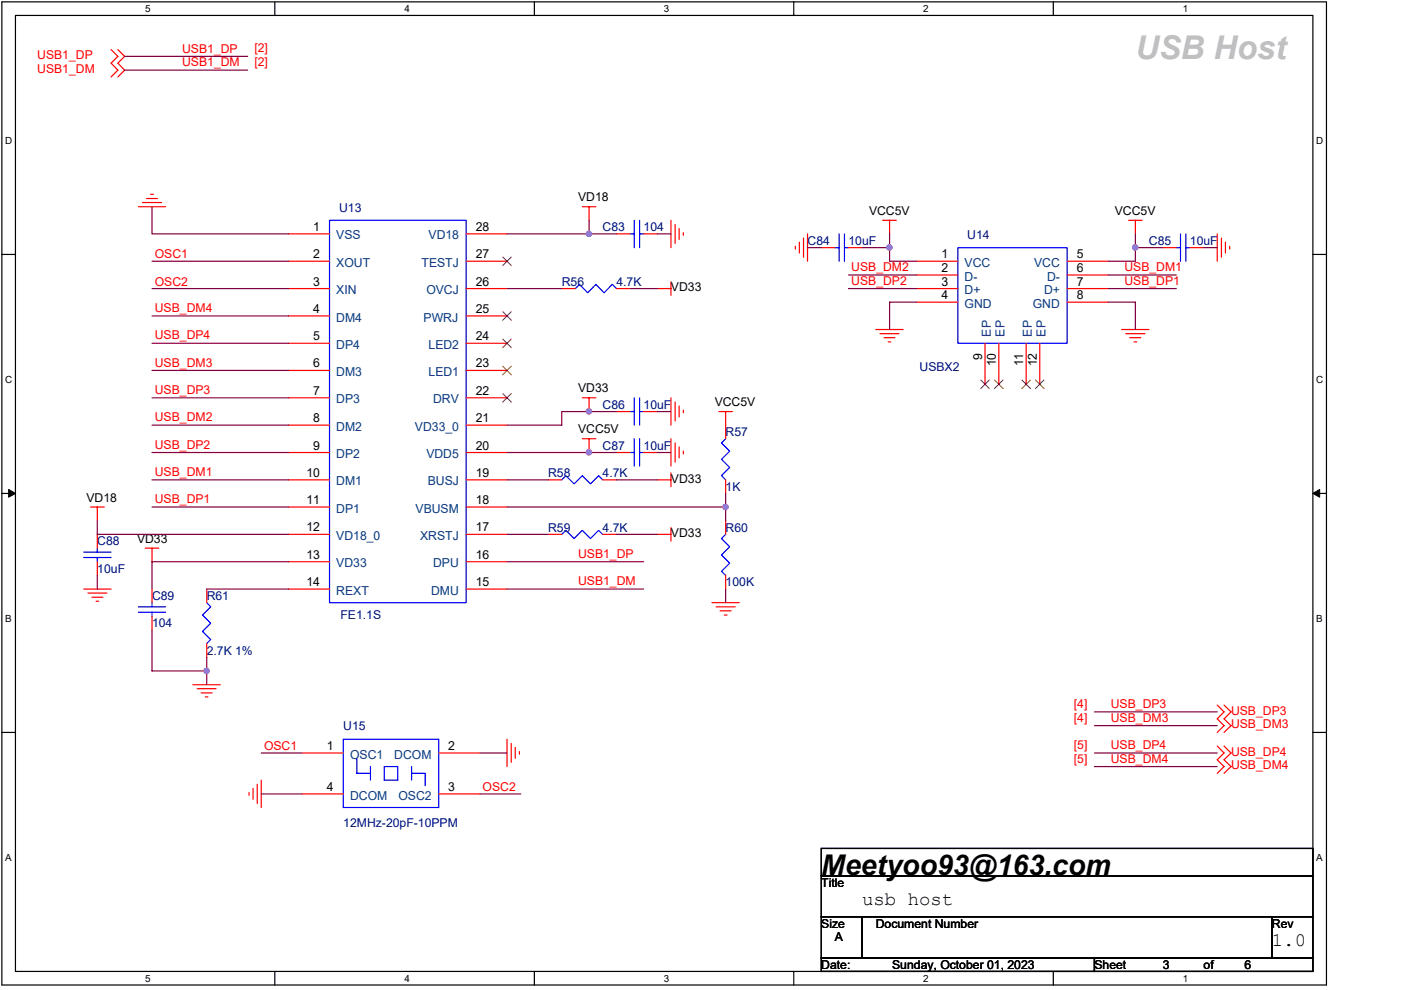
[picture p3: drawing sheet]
<svg xmlns="http://www.w3.org/2000/svg" width="297mm" height="210mm" viewBox="0 0 297 210" stroke-linecap="round" stroke-linejoin="round" font-family="sans-serif">
<path d="M.4 .4h280.8v208.4h-280.8zM3.3 3.3h275.1v202.7h-275.1z" fill="none" stroke="#000" stroke-width=".25"/>
<g fill="#fff">
<path d="M30.7 .7h1.2v2.3h-1.2z"/>
<path d="M30.7 206.3h1.2v2.3h-1.2z"/>
</g>
<path d="M58.3 .4v2.9M58.3 206v2.8" fill="none" stroke="#000" stroke-width=".25"/>
<g fill="#fff">
<path d="M85.7 .7h1.2v2.3h-1.2z"/>
<path d="M85.7 206.3h1.2v2.3h-1.2z"/>
</g>
<path d="M113.3 .4v2.9M113.3 206v2.8" fill="none" stroke="#000" stroke-width=".25"/>
<g fill="#fff">
<path d="M140.8 .7h1.1v2.3h-1.1z"/>
<path d="M140.8 206.3h1.1v2.3h-1.1z"/>
</g>
<path d="M168.3 .4v2.9M168.3 206v2.8" fill="none" stroke="#000" stroke-width=".25"/>
<g fill="#fff">
<path d="M195.8 .7h1.1v2.3h-1.1z"/>
<path d="M195.8 206.3h1.1v2.3h-1.1z"/>
</g>
<path d="M223.3 .4v2.9M223.3 206v2.8" fill="none" stroke="#000" stroke-width=".25"/>
<g fill="#fff">
<path d="M250.8 .7h1.1v2.3h-1.1z"/>
<path d="M250.8 206.3h1.1v2.3h-1.1z"/>
<path d="M1.1 28.6h1.5v2.3h-1.5z"/>
<path d="M279.1 28.6h1.5v2.3h-1.5z"/>
<path d="M1.1 79.3h1.5v2.3h-1.5z"/>
<path d="M279.1 79.3h1.5v2.3h-1.5z"/>
</g>
<path d="M.4 53.9h2.9M278.4 53.9h2.8" fill="none" stroke="#000" stroke-width=".25"/>
<g fill="#fff">
<path d="M1.1 129.9h1.4v2.4h-1.4z"/>
<path d="M279.1 129.9h1.3v2.4h-1.3z"/>
</g>
<path d="M.4 104.6h2.9M278.4 104.6h2.8" fill="none" stroke="#000" stroke-width=".25"/>
<path d="M1.8 103.8l1.5 .8-1.5 .8zM278.4 104.6l1.4-.8v1.6z" fill="#000" stroke="#000" stroke-width=".21"/>
<g fill="#fff">
<path d="M1.1 180.6h1.4v2.3h-1.4z"/>
<path d="M279.1 180.6h1.3v2.3h-1.3z"/>
</g>
<path d="M.4 155.3h2.9M278.4 155.3h2.8M174.1 179.9h104.3v5.8h-104.3zM174.1 185.7h104.3v8.7h-104.3zM174.1 194.4h8.7v8.7h-8.7zM182.8 194.4h86.9v8.7h-86.9zM269.7 194.4h8.7v8.7h-8.7zM174.1 203.1h57.9v2.9h-57.9zM232 203.1h46.4v2.9h-46.4z" fill="none" stroke="#000" stroke-width=".25"/>
<g fill="none" stroke="#f00" stroke-width=".25">
<path d="M23.6 10.5l1.4 1.5-1.4 1.4 1.4 1.5-1.4 1.4M25 10.5l1.4 1.5-1.4 1.4 1.4 1.5-1.4 1.4M29.4 43.8h5.7M30.2 42.9h4.1M31.1 42.1h2.3M31.9 41.2h.6M61.2 55.4h8.7M61.2 49.6h8.7M98.8 55.4h8.7M98.8 49.6h8.7M123.5 43.8h2.8M124.9 43.8v2.9"/>
<path d="M130.7 49.6h2.9M136.5 49.6h2.9M142.3 46.7v5.8M142.3 59.7v2.9M143.1 47.6v4M144 48.4v2.4M144.9 49.3v.6M168.6 52.2v.6M169.5 51.3v2.4M170.4 50.5v4M171.2 49.6v5.8M174.1 52.5h2.9"/>
<path d="M179.9 52.5h2.9M187.1 46.7h2.9M188.6 46.7v2.9M194.4 55.4h8.7M194.4 58.3h8.7M226.2 55.4h8.7M226.2 58.3h8.7M239.3 46.7h2.9M240.7 46.7v2.9M246.5 52.5h2.9M252.3 52.5h2.9M258.1 49.6v5.8"/>
<path d="M259 50.5v4M259.8 51.3v2.4M260.7 52.2v.6M61.2 61.2h8.7M61.2 67h8.7M61.2 72.8h8.7M61.2 78.5h8.7M98.8 61.2h8.7M98.8 67h8.7M98.8 72.8h8.7M98.8 78.5h8.7M119.1 61.2h2.9"/>
<path d="M130.7 61.2h2.9M139.4 61.2h2.9M185.7 69.9h5.8M186.6 70.8h4M187.4 71.6h2.4M188.3 72.5h.6M194.4 61.2h8.7M194.4 64.1h8.7M208.8 72.8v8.7M211.8 72.8v8.7M217.6 72.8v8.7M220.4 72.8v8.7"/>
<path d="M226.2 61.2h8.7M226.2 64.1h8.7M237.8 69.9h5.8M238.7 70.8h4.1M239.5 71.6h2.4M240.4 72.5h.6M61.2 84.3h8.7M61.2 95.9h8.7M61.2 90.1h8.7M98.8 84.3h8.7M98.8 95.9h8.7M98.8 90.1h8.7"/>
<path d="M123.5 93h2.8M123.5 84.3h2.8M124.9 84.3v3M124.9 93v2.9M130.7 87.3h2.9M130.7 95.9h2.9M136.5 87.3h2.9M136.5 95.9h2.9M142.3 84.3v5.8M142.3 93v5.8M143.1 85.2v4.1M143.1 93.9v4.1"/>
<path d="M144 86.1v2.3M144 94.8v2.3M144.9 87v.5M144.9 95.6v.6M152.4 87.3h2.9M153.9 87.3v5.7M19.2 107.5h2.9M20.6 107.5v2.9M20.6 113.3v2.9M20.6 119.1v2.9M30.8 116.2h2.9M32.2 116.2v2.9"/>
<path d="M61.2 107.5h8.7M61.2 113.3h8.7M61.2 101.7h8.7M61.2 119.1h8.7M98.8 107.5h8.7M98.8 113.3h8.7M98.8 101.7h8.7M98.8 119.1h8.7M116.2 113.3h2.9M116.2 101.7h2.9M127.8 113.3h2.9M127.8 101.7h2.9"/>
<path d="M139.4 113.3h2.9M139.4 101.7h2.9M142.3 100.3v2.9M142.3 111.9v2.8M153.9 101.7v2.9M153.9 110.4v2.9M17.8 124.9h5.8M18.6 125.7h4.1M19.5 126.6h2.3M20.4 127.5h.5M32.2 124.9v2.9M32.2 130.7v2.9"/>
<path d="M43.8 124.9v2.9M43.8 136.5v2.9M61.2 124.9h8.7M98.8 124.9h8.7M150.9 127.8h5.8M151.8 128.7h4.1M152.7 129.5h2.3M153.6 130.4h.6M153.9 122v2.9M40.9 145.2h5.8M41.8 146h4M42.6 146.9h2.4"/>
<path d="M43.5 147.8h.6M64.1 159.7h8.7M93 159.7h8.7M107.5 156.7v5.8M108.4 157.6v4M109.2 158.5v2.3M110.1 159.4v.5M258.1 149.5l1.4 1.4-1.4 1.5 1.4 1.5-1.4 1.4M258.1 158.2l1.4 1.5-1.4 1.4 1.4 1.4-1.4 1.5M259.5 149.5l1.5 1.4-1.5 1.5 1.5 1.5-1.5 1.4M259.5 158.2l1.5 1.5-1.5 1.4 1.5 1.4-1.5 1.5M52.8 168v.6"/>
<path d="M53.7 167.1v2.4M54.5 166.3v4.1M55.4 165.4v5.8M64.1 168.3h8.7M93 168.3h8.7"/>
</g>
<g fill="none" stroke="#00f" stroke-width=".25">
<path d="M69.9 46.7h28.9v81.1h-28.9zM133.6 49.6h.9M134.5 46.7v5.8M135.6 46.7v5.8M135.6 49.6h.9M177 52.5h.9M177.9 49.6v5.8M179 49.6v5.8M179 52.5h.9M203.1 52.5h23.1v20.3h-23.1zM249.4 52.5h.9M250.3 49.6v5.8"/>
<path d="M251.4 52.5h.9M251.4 49.6v5.8M122 61.2l.9-.9 1.7 1.8 1.7-1.8 1.8 1.8 1.7-1.8 .9 .9M133.6 95.9h.9M133.6 87.3h.9M134.5 84.3v5.8M134.5 93v5.8M135.6 84.3v5.8M135.6 93v5.8M135.6 95.9h.9M135.6 87.3h.9M153.9 93l-.9 .9 1.7 1.7-1.7 1.8 1.7 1.7-1.7 1.8 .9 .8"/>
<path d="M17.8 118.2h5.8M17.8 117.1h5.8M20.6 116.2v.9M20.6 118.2v.9M119.1 101.7l.9-.8 1.7 1.7 1.8-1.7 1.7 1.7 1.7-1.7 .9 .8M119.1 113.3l.9-.8 1.7 1.7 1.8-1.7 1.7 1.7 1.7-1.7 .9 .8M153.9 113.3l-.9 .9 1.7 1.7-1.7 1.8 1.7 1.7-1.7 1.7 .9 .9M29.4 128.7h5.7M29.4 129.8h5.7M32.2 127.8v.9M32.2 129.8v.9M43.8 127.8l.9 .9-1.8 1.7 1.8 1.7-1.8 1.8 1.8 1.7-.9 .9"/>
<path d="M72.8 156.7h20.2v14.5h-20.2zM75.7 160.8h.1M75.7 161.1v2.9h2.8M78.5 162.5v2.9M81.5 162.5h2.8v2.9h-2.8zM87.3 162.5v2.9M87.3 164h2.8v2.6"/>
</g>
<g fill="none" stroke="#804000" stroke-width=".21">
<path d="M106.6 54.5l1.8 1.8M108.4 54.5l-1.8 1.8M106.6 77.7l1.8 1.8M106.6 71.9l1.8 1.8M106.6 66.1l1.8 1.8M108.4 77.7l-1.8 1.8M108.4 71.9l-1.8 1.8M108.4 66.1l-1.8 1.8M106.6 83.5l1.8 1.8M108.4 83.5l-1.8 1.8M208 80.6l1.8 1.8M209.7 80.6l-1.8 1.8"/>
<path d="M210.9 80.6l1.8 1.8M212.7 80.6l-1.9 1.8M216.7 80.6l1.8 1.8M218.5 80.6l-1.9 1.8M219.6 80.6l1.8 1.8M221.3 80.6l-1.8 1.8"/>
</g>
<g fill="none" stroke="#800040" stroke-width=".25">
<path d="M26.4 12h26.1M26.4 14.9h26.1M32.2 43.8v5.8h29M32.2 55.4h29M107.5 49.6h23.2M124.9 46.7v2.9M139.4 49.6h2.9M171.2 52.5h2.9M179.9 58.3h14.5M182.8 52.5h5.8M188.6 49.6v5.8h5.8M234.9 58.3h14.5"/>
<path d="M240.7 49.6v5.8h-5.8M240.7 52.5h5.8M255.2 52.5h2.9M32.2 61.2h29M32.2 67h29M32.2 72.8h29M32.2 78.5h29M107.5 61.2h11.6M133.6 61.2h5.8M179.9 61.2h14.5M194.4 64.1h-5.8v5.8M234.9 61.2h14.5"/>
<path d="M234.9 64.1h5.8v5.8M32.2 90.1h29M32.2 95.9h29M32.2 84.3h29M107.5 95.9h23.2M130.7 87.3h-11.6v2.8h-11.6M139.4 95.9h2.9M139.4 87.3h2.9M20.6 110.4v2.9h40.6M32.2 101.7h29M32.2 107.5h29M61.2 119.1h-29v5.8"/>
<path d="M107.5 101.7h8.7M107.5 107.5h46.4M107.5 113.3h8.7M107.5 119.1h29M130.7 101.7h8.7M130.7 113.3h8.7M153.9 104.6v5.8M20.6 122v2.9M32.2 133.6v8.7h11.6M43.8 139.4v5.8M43.8 124.9h17.4M107.5 124.9h29"/>
<path d="M153.9 124.9v2.9M55.4 159.7h8.7M101.7 159.7h5.8M232 159.7h26.1M232 150.9h26.1M232 153.9h26.1M55.4 168.3h8.7M101.7 168.3h8.7M232 162.5h26.1"/>
</g>
<g fill="#f0f" stroke="#f0f" stroke-width=".25">
<circle cx="43.8" cy="142.2" r=".56"/>
<circle cx="124.8" cy="49.6" r=".56"/>
<circle cx="124.8" cy="95.9" r=".56"/>
<circle cx="124.8" cy="87.2" r=".56"/>
<circle cx="153.8" cy="107.5" r=".56"/>
<circle cx="188.6" cy="52.5" r=".56"/>
<circle cx="240.7" cy="52.5" r=".56"/>
</g>
<text font-size="6.9" fill="#c0c0c0" x="240.7" y="12.6">USB Host</text>
<text font-size="6.1" x="174.1" y="185.5">Meetyoo93@163.com</text>
<g font-size="4">
<text x="182.8" y="191.8">usb host</text>
<text x="269.7" y="200.5">1.0</text>
</g>
<g font-size="2.6" fill="#f00">
<text x="38.6" y="11.1">USB1_DP</text>
<text x="53.9" y="11.1">[2]</text>
<text x="7.9" y="12.5">USB1_DP</text>
<text x="7.9" y="15.5">USB1_DM</text>
<text x="38.6" y="14.1">USB1_DM</text>
<text x="53.9" y="14">[2]</text>
<text x="32.8" y="54.8">OSC1</text>
<text x="180.5" y="57.5">USB_DM2</text>
<text x="238.4" y="57.5">USB_DM1</text>
<text x="32.8" y="60.6">OSC2</text>
<text x="180.5" y="60.4">USB_DP2</text>
<text x="238.4" y="60.4">USB_DP1</text>
<text x="32.8" y="66.2">USB_DM4</text>
<text x="32.8" y="72">USB_DP4</text>
<text x="32.8" y="77.7">USB_DM3</text>
<text x="32.8" y="83.5">USB_DP3</text>
<text x="32.8" y="89.3">USB_DM2</text>
<text x="32.8" y="95.1">USB_DP2</text>
<text x="32.8" y="100.9">USB_DM1</text>
<text x="32.8" y="106.7">USB_DP1</text>
<text x="122.6" y="118.3">USB1_DP</text>
<text x="122.6" y="124.1">USB1_DM</text>
<text x="227.7" y="150.1">[4]</text>
<text x="227.7" y="153">[4]</text>
<text x="235.5" y="150.1">USB_DP3</text>
<text x="235.5" y="153">USB_DM3</text>
<text x="261" y="151.5">USB_DP3</text>
<text x="261" y="154.4">USB_DM3</text>
<text x="56" y="159.1">OSC1</text>
<text x="227.7" y="158.8">[5]</text>
<text x="227.7" y="161.7">[5]</text>
<text x="235.5" y="158.8">USB_DP4</text>
<text x="235.5" y="161.7">USB_DM4</text>
<text x="261" y="160.2">USB_DP4</text>
<text x="102.3" y="167.7">OSC2</text>
<text x="261" y="163.1">USB_DM4</text>
</g>
<g font-size="2.6" fill="#000080">
<text x="71.9" y="45">U13</text>
<text x="127.8" y="49">C83</text>
<text x="136.5" y="49">104</text>
<text x="171.2" y="51.9">C84</text>
<text x="179.9" y="51.9">10uF</text>
<text x="205.1" y="50.8">U14</text>
<text x="243.6" y="51.9">C85</text>
<text x="252.3" y="51.9">10uF</text>
<text x="119.1" y="60.6">R56</text>
<text x="130.7" y="60.6">4.7K</text>
<text x="195" y="78.6">USBX2</text>
<text x="127.8" y="86.7">C86</text>
<text x="136.5" y="86.7">10uF</text>
<text x="127.8" y="95.3">C87</text>
<text x="136.5" y="95.3">10uF</text>
<text x="153.9" y="92.5">R57</text>
<text x="116.2" y="101.1">R58</text>
<text x="127.8" y="101.1">4.7K</text>
<text x="153.9" y="104.1">1K</text>
<text x="116.2" y="112.7">R59</text>
<text x="127.8" y="112.7">4.7K</text>
<text x="153.9" y="112.7">R60</text>
<text x="20.6" y="115.6">C88</text>
<text x="20.6" y="121.4">10uF</text>
<text x="153.9" y="124.3">100K</text>
<text x="32.2" y="127.2">C89</text>
<text x="43.8" y="127.2">R61</text>
<text x="72.2" y="131.3">FE1.1S</text>
<text x="32.2" y="133">104</text>
<text x="43.8" y="138.8">2.7K 1%</text>
<text x="72.8" y="154.7">U15</text>
<text x="72.8" y="175.3">12MHz-20pF-10PPM</text>
</g>
<g font-size="2.6">
<text x="122.6" y="42.7">VD18</text>
<text x="184.2" y="45.6">VCC5V</text>
<text x="236.4" y="45.6">VCC5V</text>
<text x="66.4" y="49">1</text>
<text x="100.9" y="49">28</text>
<text x="66.4" y="54.8">2</text>
<text x="100.9" y="54.8">27</text>
<text x="199.6" y="54.8">1</text>
<text x="199.6" y="57.7">2</text>
<text x="228.3" y="54.8">5</text>
<text x="228.3" y="57.7">6</text>
<text x="66.4" y="60.6">3</text>
<text x="100.9" y="60.6">26</text>
<text x="142.3" y="61.8">VD33</text>
<text x="199.6" y="60.6">3</text>
<text x="199.6" y="63.4">4</text>
<text x="228.3" y="60.6">7</text>
<text x="228.3" y="63.4">8</text>
<text x="66.4" y="66.4">4</text>
<text x="100.9" y="66.4">25</text>
<text x="66.4" y="72.2">5</text>
<text x="66.4" y="77.9">6</text>
<text x="100.9" y="77.9">23</text>
<text x="100.9" y="72.2">24</text>
<text x="208.2" y="76.3" transform="rotate(-90 208.2 76.3)">9</text>
<text x="211.1" y="77.7" transform="rotate(-90 211.1 77.7)">10</text>
<text x="216.9" y="77.7" transform="rotate(-90 216.9 77.7)">11</text>
<text x="219.8" y="77.7" transform="rotate(-90 219.8 77.7)">12</text>
<text x="66.4" y="83.7">7</text>
<text x="100.9" y="83.7">22</text>
<text x="122.6" y="83.2">VD33</text>
<text x="66.4" y="89.5">8</text>
<text x="100.9" y="89.5">21</text>
<text x="151.5" y="86.1">VCC5V</text>
<text x="66.4" y="95.3">9</text>
<text x="100.9" y="95.3">20</text>
<text x="122.6" y="91.9">VCC5V</text>
<text x="65" y="101.1">10</text>
<text x="100.9" y="101.1">19</text>
<text x="18.3" y="106.4">VD18</text>
<text x="65" y="106.9">11</text>
<text x="100.9" y="106.9">18</text>
<text x="142.3" y="102.3">VD33</text>
<text x="65" y="112.7">12</text>
<text x="100.9" y="112.7">17</text>
<text x="142.3" y="113.9">VD33</text>
<text x="29.1" y="115.1">VD33</text>
<text x="65" y="118.5">13</text>
<text x="100.9" y="118.5">16</text>
<text x="65" y="124.3">14</text>
<text x="100.9" y="124.3">15</text>
<text x="69.3" y="159">1</text>
<text x="95.1" y="159">2</text>
<text x="69.3" y="167.7">4</text>
<text x="95.1" y="167.7">3</text>
<text x="174.1" y="188">Title</text>
<text x="174.1" y="196.7">Size</text>
<text x="185.7" y="196.7">Document Number</text>
<text x="269.7" y="196.7">Rev</text>
<text x="177" y="199.6">A</text>
<text x="174.1" y="205.4">Date:</text>
<text x="189.2" y="205.4">Sunday, October 01, 2023</text>
<text x="232" y="205.4">Sheet</text>
<text x="246.5" y="205.4">3</text>
<text x="255.2" y="205.4">of</text>
<text x="263.9" y="205.4">6</text>
</g>
<g font-size="2.6" fill="#004080">
<text x="71.3" y="50.8">VSS</text>
<text x="90.9" y="50.8">VD18</text>
<text x="71.3" y="56.6">XOUT</text>
<text x="89.4" y="56.6">TESTJ</text>
<text x="204.5" y="56.6">VCC</text>
<text x="204.5" y="59.5">D-</text>
<text x="219.3" y="56.6">VCC</text>
<text x="222" y="59.5">D-</text>
<text x="71.3" y="62.4">XIN</text>
<text x="90.4" y="62.4">OVCJ</text>
<text x="204.5" y="62.4">D+</text>
<text x="204.5" y="65.2">GND</text>
<text x="219" y="65.2">GND</text>
<text x="221.4" y="62.4">D+</text>
<text x="71.3" y="68.2">DM4</text>
<text x="89.8" y="68.2">PWRJ</text>
<text x="210.1" y="71.3" transform="rotate(-90 210.1 71.3)">EP</text>
<text x="213" y="71.3" transform="rotate(-90 213 71.3)">EP</text>
<text x="218.8" y="71.3" transform="rotate(-90 218.8 71.3)">EP</text>
<text x="221.7" y="71.3" transform="rotate(-90 221.7 71.3)">EP</text>
<text x="71.3" y="74">DP4</text>
<text x="90.9" y="74">LED2</text>
<text x="71.3" y="79.7">DM3</text>
<text x="90.9" y="79.7">LED1</text>
<text x="71.3" y="85.5">DP3</text>
<text x="91.8" y="85.5">DRV</text>
<text x="71.3" y="91.3">DM2</text>
<text x="88" y="91.3">VD33_0</text>
<text x="71.3" y="97.1">DP2</text>
<text x="90.4" y="97.1">VDD5</text>
<text x="71.3" y="102.9">DM1</text>
<text x="90.7" y="102.9">BUSJ</text>
<text x="71.3" y="108.7">DP1</text>
<text x="88.1" y="108.7">VBUSM</text>
<text x="71.3" y="114.5">VD18_0</text>
<text x="89.1" y="114.5">XRSTJ</text>
<text x="71.3" y="120.3">VD33</text>
<text x="91.8" y="120.3">DPU</text>
<text x="71.3" y="126.1">REXT</text>
<text x="91.4" y="126.1">DMU</text>
<text x="74.2" y="160.8">OSC1</text>
<text x="83.6" y="160.8">DCOM</text>
<text x="74.2" y="169.5">DCOM</text>
<text x="84.5" y="169.5">OSC2</text>
</g>
<g font-size="2.1">
<text x="30.7" y="2.6">5</text>
<text x="85.7" y="2.6">4</text>
<text x="140.8" y="2.6">3</text>
<text x="195.8" y="2.6">2</text>
<text x="250.8" y="2.6">1</text>
<text x="1.1" y="30.5">D</text>
<text x="279.1" y="30.5">D</text>
<text x="1.1" y="81.2">C</text>
<text x="279.1" y="81.2">C</text>
<text x="1.1" y="131.8">B</text>
<text x="279.1" y="131.8">B</text>
<text x="1.1" y="182.5">A</text>
<text x="279.1" y="182.5">A</text>
<text x="30.7" y="208.2">5</text>
<text x="85.7" y="208.2">4</text>
<text x="140.8" y="208.2">3</text>
<text x="195.8" y="208.2">2</text>
<text x="250.8" y="208.2">1</text>
</g>
</svg>
